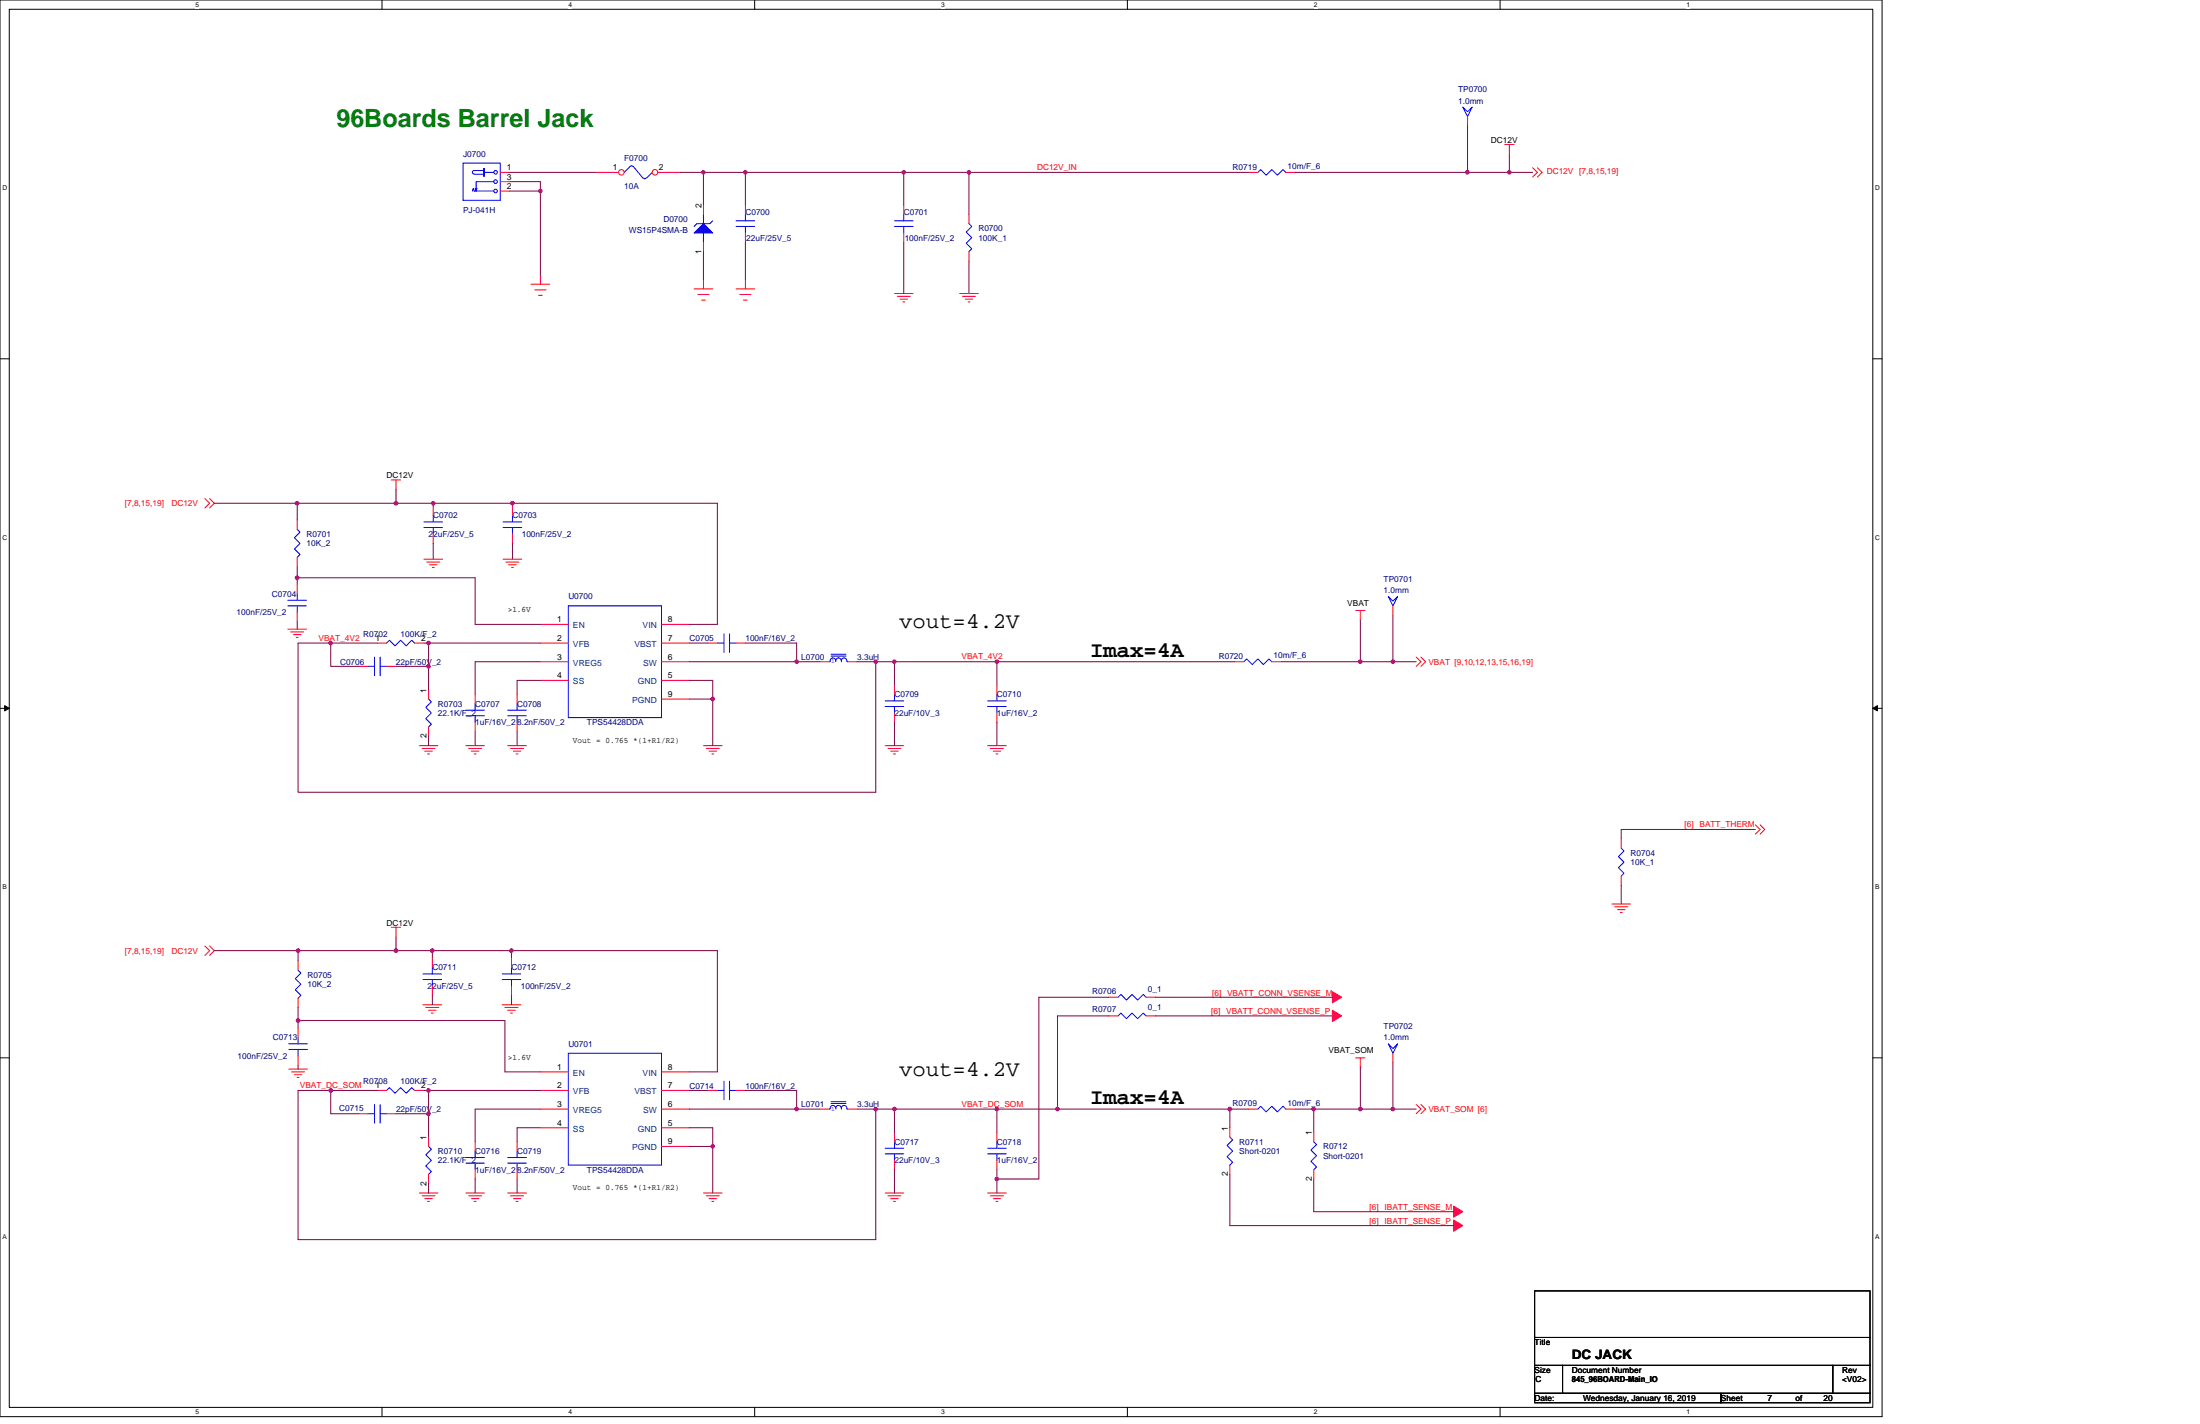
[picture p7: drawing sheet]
<svg xmlns="http://www.w3.org/2000/svg" width="432mm" height="279mm" viewBox="0 0 432 279" stroke-linecap="round" stroke-linejoin="round" font-family="sans-serif">
<path d="M0 0h369.4v278h-369.4zM1.8 1.8h365.8v274.3h-365.8z" fill="none" stroke="#000" stroke-width=".2"/>
<g fill="#fff">
<path d="M38.4 .2h.7v1.5h-.7z"/>
<path d="M38.4 276.3h.7v1.5h-.7z"/>
</g>
<path d="M75 0v1.8M75 276.1v1.9" fill="none" stroke="#000" stroke-width=".2"/>
<g fill="#fff">
<path d="M111.5 .2h.8v1.5h-.8z"/>
<path d="M111.5 276.3h.8v1.5h-.8z"/>
</g>
<path d="M148.1 0v1.8M148.1 276.1v1.9" fill="none" stroke="#000" stroke-width=".2"/>
<g fill="#fff">
<path d="M184.7 .2h.7v1.5h-.7z"/>
<path d="M184.7 276.3h.7v1.5h-.7z"/>
</g>
<path d="M221.3 0v1.8M221.3 276.1v1.9" fill="none" stroke="#000" stroke-width=".2"/>
<g fill="#fff">
<path d="M257.9 .2h.7v1.5h-.7z"/>
<path d="M257.9 276.3h.7v1.5h-.7z"/>
</g>
<path d="M294.4 0v1.8M294.4 276.1v1.9" fill="none" stroke="#000" stroke-width=".2"/>
<g fill="#fff">
<path d="M331 .2h.7v1.5h-.7z"/>
<path d="M331 276.3h.7v1.5h-.7z"/>
<path d="M.5 36.1h.9v1.5h-.9z"/>
<path d="M368 36.1h1v1.5h-1z"/>
<path d="M.5 104.7h.9v1.5h-.9z"/>
<path d="M368 104.7h1v1.5h-1z"/>
</g>
<path d="M0 70.4h1.8M367.6 70.4h1.8" fill="none" stroke="#000" stroke-width=".2"/>
<g fill="#fff">
<path d="M.5 173.3h.8v1.4h-.8z"/>
<path d="M368 173.3h.9v1.4h-.9z"/>
</g>
<path d="M0 139h1.8M367.6 139h1.8" fill="none" stroke="#000" stroke-width=".2"/>
<path d="M.9 138.5l.9 .5-.9 .5zM367.6 139l.9-.5v1z" fill="#000" stroke="#000" stroke-width=".2"/>
<g fill="#fff">
<path d="M.5 241.9h.8v1.4h-.8z"/>
<path d="M368 241.9h.9v1.4h-.9z"/>
</g>
<path d="M0 207.6h1.8M367.6 207.6h1.8M301.2 253.3h65.8v9.1h-65.8zM301.2 273.4h36.6v1.8h-36.6zM301.2 262.4h65.8v5.5h-65.8zM301.2 267.9h5.5v5.5h-5.5zM306.7 267.9h53v5.5h-53zM337.8 273.4h29.2v1.8h-29.2zM359.7 267.9h7.3v5.5h-7.3z" fill="none" stroke="#000" stroke-width=".2"/>
<g fill="none" stroke="#f00" stroke-width=".2">
<path d="M98.2 33.8h1.8M98.2 35.6h1.8M98.2 37.5h1.8M245 33.8h1.9M252.4 33.8h1.8M288 22.9v1.8M295.3 28.3h1.9M296.2 28.3v1.9M300.8 32.9l1 .9-1 .9M301.8 32.9l.9 .9-.9 .9M104.2 55.8h3.7M105 56.9h2.2"/>
<path d="M105.7 58h.7M106.1 53.9v1.9M136.2 56.7h3.7M137 57.8h2.2M137.7 58.9h.7M138.1 54.9v1.8M138.1 47.5v1.9M138.1 40.2v1.9M144.5 56.7h3.6M145.2 57.8h2.2M145.9 58.9h.8M146.3 54.9v1.8"/>
<path d="M146.3 40.2v1.9M146.3 45.7v1.8M175.6 57.6h3.6M176.1 58.1h2.6M176.7 58.7h1.4M177.2 59.2h.4M177.4 40.2v1.9M177.4 45.7v1.8M188.4 57.6h3.6M188.9 58.1h2.6M189.5 58.7h1.4M190 59.2h.4"/>
<path d="M190.2 42.1v1.8M190.2 49.4v1.8M40.2 97.8l.9 .9-.9 1M41.1 97.8l1 .9-1 1M76.8 94.2h1.8M77.7 94.2v1.8M85 99.3v1.8M100.6 99.3v1.8M58.3 114.7v1.8M58.3 102v1.9M58.3 109.3v1.9M83.2 109.7h3.7"/>
<path d="M83.8 110.3h2.5M84.3 110.8h1.5M84.9 111.4h.3M85 104.8v1.8M98.7 109.7h3.7M99.3 110.3h2.6M99.8 110.8h1.5M100.4 111.4h.4M100.6 104.8v1.8M266.1 119.8h1.8M267 119.8v1.8M273.4 118.9v1.8"/>
<path d="M56.5 123.4h3.7M57 124h2.6M57.6 124.5h1.5M58.1 125.1h.4M58.3 120.1v1.9M70.4 130.7h1.8M74.1 126.2h1.8M75.9 130.7h1.8M81.4 126.2h1.8M84.1 135.3v1.9M93.3 136.2v1.9M101.5 136.2v1.9"/>
<path d="M106.1 122.5h5.4M106.1 126.2h5.4M106.1 129.8h5.4M106.1 133.5h5.4M129.8 133.5h5.5M129.8 129.8h5.5M129.8 126.2h5.5M129.8 122.5h5.5M129.8 137.2h5.5M139 126.2h1.8M144.5 126.2h1.8M160.9 129.8h1.9"/>
<path d="M166.4 129.8h1.8M175.6 139.9v1.8M175.6 134.4v1.8M195.7 134.4v1.8M195.7 139.9v1.8M242.3 129.8h1.8M249.6 129.8h1.9M278 128.9l.9 .9-.9 .9M278.9 128.9l.9 .9-.9 .9M82.3 146.3h3.6M82.8 146.9h2.6M83.4 147.4h1.5"/>
<path d="M83.9 147.9h.4M84.1 142.6v1.9M91.4 146.3h3.7M92 146.9h2.5M92.5 147.4h1.5M93.1 147.9h.4M93.3 141.7v1.9M99.7 146.3h3.6M100.2 146.9h2.6M100.8 147.4h1.4M101.3 147.9h.4M101.5 141.7v1.9"/>
<path d="M138.1 146.3h3.6M138.6 146.9h2.6M139.2 147.4h1.4M139.7 147.9h.4M173.7 146.3h3.7M174.3 146.9h2.5M174.8 147.4h1.5M175.4 147.9h.3M193.8 146.3h3.7M194.4 146.9h2.6M194.9 147.4h1.5M195.5 147.9h.4"/>
<path d="M316.4 177.4h3.6M316.9 177.9h2.6M317.5 178.5h1.4M318 179h.4M318.2 164.6v1.8M318.2 171.9v1.8M344.5 161.8l1 1-1 .9M345.5 161.8l.9 1-.9 .9M40.2 185.6l.9 .9-.9 1M41.1 185.6l1 .9-1 1M58.5 188.5v1.9M58.5 195.9v1.8"/>
<path d="M76.8 181.9h1.8M77.7 181.9v1.9M83 197.1h3.7M83.6 197.7h2.5M84.1 198.2h1.5M84.7 198.8h.3M84.9 193.5v1.8M84.9 188v1.8M98.6 197.1h3.6M99.1 197.7h2.6M99.7 198.2h1.4M100.2 198.8h.4"/>
<path d="M217.6 195.7h1.9M217.6 199.3h1.9M224.9 195.7h1.9M224.9 199.3h1.9M56.7 209.8h3.6M57.2 210.3h2.6M57.8 210.9h1.4M58.3 211.4h.4M58.5 201.7v1.8M58.5 207.2v1.8M70.4 218.5h1.8M74.1 214h1.8"/>
<path d="M75.9 218.5h1.8M81.4 214h1.8M106.1 210.3h5.4M106.1 214h5.4M106.1 217.6h5.4M129.8 217.6h5.5M129.8 214h5.5M129.8 210.3h5.5M160.9 217.6h1.9M166.4 217.6h1.8M245 217.6h1.9M252.4 217.6h1.8"/>
<path d="M266.1 207.6h1.8M267 207.6v1.8M273.4 206.7v1.8M278 216.7l.9 .9-.9 .9M278.9 216.7l.9 .9-.9 .9M82.3 234.1h3.6M82.8 234.6h2.6M83.4 235.2h1.5M83.9 235.7h.4M84.1 223.1v1.8M84.1 230.4v1.8M91.4 234.1h3.7"/>
<path d="M92 234.6h2.5M92.5 235.2h1.5M93.1 235.7h.4M93.3 224v1.8M93.3 229.5v1.8M99.7 234.1h3.6M100.2 234.6h2.6M100.8 235.2h1.4M101.3 235.7h.4M101.5 224v1.8M101.5 229.5v1.8M106.1 221.3h5.4"/>
<path d="M129.8 221.3h5.5M129.8 224.9h5.5M138.1 234.1h3.6M138.6 234.6h2.6M139.2 235.2h1.4M139.7 235.7h.4M173.7 234.1h3.7M174.3 234.6h2.5M174.8 235.2h1.5M175.4 235.7h.3M175.6 227.7v1.8M175.6 222.2v1.8"/>
<path d="M193.8 234.1h3.7M194.4 234.6h2.6M194.9 235.2h1.5M195.5 235.7h.4M195.7 222.2v1.8M195.7 227.7v1.8M241.4 221.3v1.8M241.4 228.6v1.8M257.9 222.2v1.8M257.9 229.5v1.8"/>
</g>
<g fill="#f00" stroke="#f00" stroke-width=".2">
<path d="M261.5 194.6l1.8 1.1-1.8 1.1z" fill-rule="evenodd"/>
<path d="M261.5 198.2l1.8 1.1-1.8 1.1z" fill-rule="evenodd"/>
<path d="M285.3 236.6l1.8 1.1-1.8 1.1z" fill-rule="evenodd"/>
<path d="M285.3 239.4l1.8 1.1-1.8 1.1z" fill-rule="evenodd"/>
</g>
<g fill="none" stroke="#00f" stroke-width=".2">
<path d="M90.9 32h7.3v7.3h-7.3zM91.4 39.1h.1M93 33.5a.35 .35 0 0 0-.3 .3 .35 .35 0 0 0 .3 .4M93.1 34.2h1.8M93.1 33.5h1.8M94.9 33.1h.2v1.5h-.2zM95.1 33.8h1.8M96.9 37.5h-3.8l-.2-.6-.2 .6M96.9 35.6h-3.4v1.3M123.6 32.7l-1.1 1.1M124.3 32.7a.54 .54 0 0 0-.7 0M124.4 32.7l1.8 2.2"/>
<path d="M126.2 34.9l.3 .2 .4-.2M128 33.8l-1.1 1.1M246.9 33.8l.5-.5 1.1 1.1 1.1-1.1 1.1 1.1 1.1-1.1 .6 .5M287.1 21l.9 .9 .9-.9-.9 1.9zM138.1 45.7v1.8M138.1 42.1v1.8M139.9 43.3l-.6 .6h-2.5l-.6 .5M144.5 43.3h3.6M144.5 44.4h3.6M146.3 42.1v1.2M146.3 44.4v1.3M175.6 43.3h3.6"/>
<path d="M175.6 44.4h3.6M177.4 42.1v1.2M177.4 44.4v1.3M190.2 43.9l.5 .5-1.1 1.1 1.1 1.1-1.1 1.1 1.1 1.1-.5 .6M56.5 117.8h3.7M56.5 118.9h3.7M58.3 116.5v1.3M58.3 118.9v1.2M58.3 103.9l.6 .5-1.1 1.1 1.1 1.1-1.1 1.1 1.1 1.1-.6 .5M83.2 103.5h3.7M83.2 102.4h3.7M85 103.5v1.3"/>
<path d="M85 101.1v1.3M98.7 102.4h3.7M98.7 103.5h3.7M100.6 101.1v1.3M100.6 103.5v1.3M111.5 118.9h18.3v21.9h-18.3zM272.5 117l.9 .9 .9-.9-.9 1.9zM72.2 130.7h1.3M73.5 128.9v3.7M74.6 128.9v3.7M74.6 130.7h1.3M75.9 126.2l.5-.6 1.1 1.1 1.1-1.1 1.1 1.1 1.1-1.1 .6 .6"/>
<path d="M84.1 137.2l.6 .5-1.1 1.1 1.1 1.1-1.1 1.1 1.1 1.1-.6 .5M91.4 139.3h3.7M93.3 138.1v1.2M99.7 139.3h3.6M101.5 138.1v1.2M140.8 126.2h1.3M142.1 124.4v3.6M143.2 124.4v3.6M143.2 126.2h1.3M163.1 128.7h3M163.1 128.4h3M164 129.6a.56 .56 0 0 0-.6-.5 .56 .56 0 0 0-.5 .7h-.1"/>
<path d="M164 129.6v.2M164 129.6a.54 .54 0 0 1 .6-.5 .54 .54 0 0 1 .5 .5M166.2 129.6a.55 .55 0 0 0-.7-.5 .55 .55 0 0 0-.4 .7M166.2 129.6v.2h.2M173.7 138.6h3.7M173.7 137.5h3.7M175.6 138.6v1.3M175.6 136.2v1.3M193.8 137.5h3.7M193.8 138.6h3.7M195.7 136.2v1.3M195.7 138.6v1.3"/>
<path d="M244.1 129.8l.6-.5 1.1 1.1 1.1-1.1 1.1 1.1 1.1-1.1 .5 .5M91.4 140.4h3.7M93.3 140.4v1.3M99.7 140.4h3.6M101.5 140.4v1.3M318.2 166.4l.5 .6-1.1 1.1 1.1 1.1-1.1 1 1.1 1.1-.5 .6M58.5 190.4l.6 .5-1.1 1.1 1.1 1.1-1.1 1.1 1.1 1.1-.6 .6M83 192.2h3.7M83 191.1h3.7M84.9 192.2v1.3M84.9 189.8v1.3M219.5 195.7l.5-.6 1.1 1.1 1.1-1.1 1.1 1.1 1.1-1.1 .5 .6"/>
<path d="M219.5 199.3l.5-.5 1.1 1.1 1.1-1.1 1.1 1.1 1.1-1.1 .5 .5M56.7 204.8h3.6M56.7 205.9h3.6M58.5 203.5v1.3M58.5 205.9v1.3M72.2 218.5h1.3M73.5 216.7v3.7M74.6 216.7v3.7M74.6 218.5h1.3M75.9 214l.5-.6 1.1 1.1 1.1-1.1 1.1 1.1 1.1-1.1 .6 .6M111.5 206.7h18.3v21.9h-18.3zM163.1 216.5h3"/>
<path d="M163.1 216.2h3M164 217.4a.55 .55 0 0 0-.6-.5 .55 .55 0 0 0-.5 .7h-.1M164 217.4v.2M164 217.4a.54 .54 0 0 1 .6-.5 .54 .54 0 0 1 .5 .5M166.2 217.4a.54 .54 0 0 0-.6-.5 .54 .54 0 0 0-.5 .7M166.2 217.4v.2h.2M246.9 217.6l.5-.5 1.1 1.1 1.1-1.1 1.1 1.1 1.1-1.1 .6 .5M272.5 204.8l.9 .9 .9-.9-.9 1.9zM84.1 224.9l.6 .6-1.1 1.1 1.1 1.1-1.1 1.1 1.1 1.1-.6 .5M91.4 227.1h3.7M91.4 228.2h3.7M93.3 225.8v1.3"/>
<path d="M93.3 228.2v1.3M99.7 227.1h3.6M99.7 228.2h3.6M101.5 225.8v1.3M101.5 228.2v1.3M173.7 226.4h3.7M173.7 225.3h3.7M175.6 226.4v1.3M175.6 224v1.3M193.8 225.3h3.7M193.8 226.4h3.7M195.7 224v1.3"/>
<path d="M195.7 226.4v1.3M241.4 223.1l.5 .5-1.1 1.1 1.1 1.1-1.1 1.1 1.1 1.1-.5 .6M257.9 224l.5 .6-1.1 1.1 1.1 1.1-1.1 1.1 1.1 1.1-.5 .5"/>
<circle cx="97.3" cy="35.6" r=".36"/>
<circle cx="97.3" cy="37.5" r=".35"/>
<circle cx="97.3" cy="33.8" r=".35"/>
</g>
<g fill="#00f" stroke="#00f" stroke-width=".2">
<path d="M93.3 36.9h.3l-.1 .6z" fill-rule="evenodd"/>
<path d="M136.2 45.7l1.9-1.8 1.8 1.8z" fill-rule="evenodd"/>
</g>
<circle cx="121.9" cy="33.8" r=".54" fill="#fff" stroke="#f00" stroke-width=".2"/>
<path d="M117 33.8h4.4" fill="none" stroke="#f00" stroke-width=".2"/>
<circle cx="128.6" cy="33.8" r=".54" fill="#fff" stroke="#f00" stroke-width=".2"/>
<path d="M129.1 33.8h4.4M100.4 188v1.8M100.4 193.5v1.8M139 214h1.8M144.5 214h1.8" fill="none" stroke="#f00" stroke-width=".2"/>
<path d="M98.6 191.1h3.6M98.6 192.2h3.6M100.4 189.8v1.3M100.4 192.2v1.3M140.8 214h1.3M142.1 212.1v3.7M143.2 212.1v3.7M143.2 214h1.3" fill="none" stroke="#00f" stroke-width=".2"/>
<g fill="none" stroke="#800040" stroke-width=".2">
<path d="M100 33.8h17M100 35.6h6.1v1.9M100 37.5h6.1M106.1 37.5v16.4M133.5 33.8h4.6M138.1 33.8v6.4M138.1 33.8h8.2M146.3 33.8v6.4M146.3 33.8h31.1M177.4 33.8h12.8M177.4 33.8v6.4M190.2 33.8h54.8"/>
<path d="M190.2 33.8v8.3M254.2 33.8h33.8M288 24.7v9.1M288 33.8h8.2M296.2 33.8h4.6M296.2 30.2v3.6M138.1 49.4v5.5M146.3 47.5v7.4M177.4 47.5v10.1M190.2 51.2v6.4M42.1 98.7h16.2M58.3 98.7v3.3"/>
<path d="M58.3 98.7h19.4M77.7 98.7h7.3M77.7 96v2.7M85 98.7h15.6M85 98.7v.6M100.6 98.7h40.2v23.8h-5.5M100.6 98.7v.6M58.3 111.2v2.2M58.3 113.4h35v9.1h12.8M58.3 113.4v1.3M85 106.6v3.1M100.6 106.6v3.1"/>
<path d="M58.3 122v1.4M64.9 126.2h-6.4v29.2h113.4v-25.6M64.9 126.2v4.5h5.5M64.9 126.2h9.2M77.7 130.7h6.4M83.2 126.2h.9M84.1 126.2h22M84.1 126.2v4.5M84.1 130.7v4.6M106.1 129.8h-12.8v6.4M106.1 133.5h-4.6v2.7M135.3 126.2h3.7"/>
<path d="M135.3 129.8h21.1M135.3 133.5h4.6v3.7M135.3 137.2h4.6M139.9 137.2v9.1M146.3 126.2h10.1v3.6M156.4 129.8h4.5M168.2 129.8h3.7M171.9 129.8h3.7M175.6 129.8v4.6M175.6 129.8h20.1M195.7 129.8h46.6M195.7 129.8v4.6"/>
<path d="M251.5 129.8h15.5M267 121.6v8.2h6.4M273.4 120.7v9.1M273.4 129.8h4.6M84.1 144.5v1.8M93.3 143.6v2.7M101.5 143.6v2.7M175.6 141.7v4.6M195.7 141.7v4.6M318.2 173.7v3.7M344.5 162.8h-26.3v1.8M42.1 186.5h16.4"/>
<path d="M58.5 197.7v2.5M58.5 186.5h19.2M58.5 186.5v2M77.7 186.5h7.2M77.7 183.8v2.7M84.9 195.3v1.8M84.9 186.5h15.5M84.9 186.5v1.5M100.4 186.5v1.5M100.4 195.3v1.8M100.4 186.5h40.4v23.8h-5.5M217.6 195.7h-13.7v35.6h-8.2"/>
<path d="M217.6 199.3h-10v18.3M226.8 195.7h34.7M226.8 199.3h34.7M58.5 209v.8M58.5 200.2v1.5M58.5 200.2h40.6v10.1h7M64.9 214h-6.4v29.2h113.4v-25.6M64.9 214h9.2M64.9 214v4.5h5.5M77.7 218.5h6.4M83.2 214h.9M84.1 214h22"/>
<path d="M84.1 214v4.5M84.1 218.5v4.6M106.1 217.6h-12.8v6.4M135.3 217.6h21.1M135.3 214h3.7M146.3 214h10.1v3.6M156.4 217.6h4.5M168.2 217.6h3.7M171.9 217.6h3.7M175.6 217.6h20.1M175.6 217.6v4.6M195.7 217.6h11.9"/>
<path d="M195.7 217.6v4.6M207.6 217.6h33.8M241.4 217.6h3.6M241.4 217.6v3.7M254.2 217.6h3.7M257.9 217.6h9.1M257.9 217.6v4.6M267 217.6h6.4M267 209.4v8.2M273.4 217.6h4.6M273.4 208.5v9.1M84.1 232.2v1.9"/>
<path d="M93.3 231.3v2.8M101.5 231.3v2.8M106.1 221.3h-4.6v2.7M135.3 221.3h4.6v3.6M135.3 224.9h4.6M139.9 224.9v9.2M175.6 229.5v4.6M195.7 229.5v1.8M195.7 231.3v2.8M241.4 230.4v10.1h43.9M257.9 231.3v6.4h27.4"/>
</g>
<g fill="#f0f" stroke="#f0f" stroke-width=".2">
<circle cx="146.3" cy="33.8" r=".36"/>
<circle cx="138.1" cy="33.8" r=".35"/>
<circle cx="190.2" cy="33.8" r=".35"/>
<circle cx="177.4" cy="33.8" r=".36"/>
<circle cx="106.1" cy="37.5" r=".35"/>
<circle cx="296.3" cy="33.8" r=".36"/>
<circle cx="273.4" cy="129.8" r=".36"/>
<circle cx="175.5" cy="129.8" r=".35"/>
<circle cx="195.7" cy="129.8" r=".36"/>
<circle cx="85" cy="98.7" r=".35"/>
<circle cx="100.6" cy="98.7" r=".36"/>
<circle cx="58.3" cy="113.4" r=".36"/>
<circle cx="139.9" cy="137.1" r=".36"/>
<circle cx="84.1" cy="126.2" r=".35"/>
<circle cx="156.3" cy="129.8" r=".35"/>
<circle cx="58.3" cy="98.7" r=".36"/>
<circle cx="64.9" cy="126.2" r=".35"/>
<circle cx="84.1" cy="130.7" r=".35"/>
<circle cx="77.7" cy="98.7" r=".36"/>
<circle cx="58.5" cy="186.5" r=".36"/>
<circle cx="77.7" cy="186.5" r=".36"/>
<circle cx="84.8" cy="186.5" r=".36"/>
<circle cx="100.4" cy="186.5" r=".36"/>
<circle cx="207.5" cy="217.6" r=".35"/>
<circle cx="267" cy="217.6" r=".35"/>
<circle cx="273.4" cy="217.6" r=".36"/>
<circle cx="58.5" cy="200.2" r=".36"/>
<circle cx="64.9" cy="214" r=".36"/>
<circle cx="84.1" cy="214" r=".36"/>
<circle cx="84.1" cy="218.5" r=".36"/>
<circle cx="156.3" cy="217.6" r=".35"/>
<circle cx="175.5" cy="217.6" r=".35"/>
<circle cx="195.7" cy="217.6" r=".36"/>
<circle cx="241.4" cy="217.6" r=".36"/>
<circle cx="257.8" cy="217.6" r=".35"/>
<circle cx="139.9" cy="224.9" r=".35"/>
<circle cx="195.7" cy="231.3" r=".36"/>
<circle cx="171.9" cy="129.8" r=".35"/>
<circle cx="171.9" cy="217.6" r=".35"/>
<circle cx="288" cy="33.8" r=".36"/>
<circle cx="267" cy="129.8" r=".35"/>
</g>
<text font-size="4.9" fill="#008000" x="66" y="24.9">96Boards Barrel Jack</text>
<g font-size="4.4">
<text x="176.5" y="123.3">vout=4.2V</text>
<text x="214" y="128.9">Imax=4A</text>
<text x="176.5" y="211.1">vout=4.2V</text>
<text x="214" y="216.7">Imax=4A</text>
</g>
<text font-size="2.5" x="308.5" y="266.6">DC JACK</text>
<g font-size="1.7">
<text x="99.5" y="33.4">1</text>
<text x="99.5" y="35.3">3</text>
<text x="120.3" y="33.4">1</text>
<text x="129.3" y="33.4">2</text>
<text x="99.5" y="37.1">2</text>
<text x="137.7" y="40.8" transform="rotate(-90 137.7 40.8)">2</text>
<text x="137.7" y="49.7" transform="rotate(-90 137.7 49.7)">1</text>
<text x="73.7" y="125.8">1</text>
<text x="82.6" y="125.8">2</text>
<text x="109.3" y="122.1">1</text>
<text x="109.3" y="125.8">2</text>
<text x="131.1" y="122.1">8</text>
<text x="131.1" y="125.8">7</text>
<text x="109.3" y="129.5">3</text>
<text x="131.1" y="129.5">6</text>
<text x="83.7" y="135.9" transform="rotate(-90 83.7 135.9)">1</text>
<text x="109.3" y="133.1">4</text>
<text x="131.1" y="136.8">9</text>
<text x="131.1" y="133.1">5</text>
<text x="83.7" y="144.8" transform="rotate(-90 83.7 144.8)">2</text>
<text x="109.3" y="209.9">1</text>
<text x="131.1" y="209.9">8</text>
<text x="73.7" y="213.6">1</text>
<text x="82.6" y="213.6">2</text>
<text x="109.3" y="213.6">2</text>
<text x="131.1" y="213.6">7</text>
<text x="109.3" y="217.2">3</text>
<text x="109.3" y="220.9">4</text>
<text x="131.1" y="217.2">6</text>
<text x="131.1" y="220.9">5</text>
<text x="241" y="221.8" transform="rotate(-90 241 221.8)">1</text>
<text x="83.7" y="223.7" transform="rotate(-90 83.7 223.7)">1</text>
<text x="131.1" y="224.6">9</text>
<text x="257.5" y="222.8" transform="rotate(-90 257.5 222.8)">1</text>
<text x="83.7" y="232.6" transform="rotate(-90 83.7 232.6)">2</text>
<text x="241" y="230.8" transform="rotate(-90 241 230.8)">2</text>
<text x="257.5" y="231.7" transform="rotate(-90 257.5 231.7)">2</text>
</g>
<g font-size="1.7" fill="#004080">
<text x="112.5" y="123.3">EN</text>
<text x="126.1" y="123.3">VIN</text>
<text x="112.5" y="126.9">VFB</text>
<text x="112.5" y="130.6">VREG5</text>
<text x="124.5" y="126.9">VBST</text>
<text x="126.2" y="130.6">SW</text>
<text x="112.5" y="134.2">SS</text>
<text x="124.1" y="137.9">PGND</text>
<text x="125.2" y="134.2">GND</text>
<text x="112.5" y="211.1">EN</text>
<text x="112.5" y="214.7">VFB</text>
<text x="124.5" y="214.7">VBST</text>
<text x="126.1" y="211.1">VIN</text>
<text x="112.5" y="218.4">VREG5</text>
<text x="126.2" y="218.4">SW</text>
<text x="112.5" y="222">SS</text>
<text x="124.1" y="225.7">PGND</text>
<text x="125.2" y="222">GND</text>
</g>
<g font-size="1.6" fill="#000080">
<text x="286.2" y="18.1">TP0700</text>
<text x="286.2" y="20.3">1.0mm</text>
<text x="90.9" y="30.7">J0700</text>
<text x="122.5" y="31.6">F0700</text>
<text x="241.9" y="33.3">R0719</text>
<text x="252.7" y="33.1">10m/F_6</text>
<text x="90.9" y="41.9">PJ-041H</text>
<text x="122.5" y="37.1">10A</text>
<text x="123.4" y="45.7">WS15P4SMA-B</text>
<text x="130.2" y="43.5">D0700</text>
<text x="146.3" y="42.2">C0700</text>
<text x="146.5" y="47.4">22uF/25V_5</text>
<text x="177.4" y="42.2">C0701</text>
<text x="177.6" y="47.4">100nF/25V_2</text>
<text x="192" y="45.4">R0700</text>
<text x="192" y="47.2">100K_1</text>
<text x="85" y="101.7">C0702</text>
<text x="100.6" y="101.7">C0703</text>
<text x="60.2" y="105.3">R0701</text>
<text x="60.2" y="107.2">10K_2</text>
<text x="84.1" y="105.3">22uF/25V_5</text>
<text x="102.4" y="105.3">100nF/25V_2</text>
<text x="53.4" y="117.1">C0704</text>
<text x="111.5" y="117.6">U0700</text>
<text x="271.6" y="114.1">TP0701</text>
<text x="271.6" y="116.3">1.0mm</text>
<text x="46.4" y="120.7">100nF/25V_2</text>
<text x="71.3" y="124.9">R0702</text>
<text x="78.6" y="124.9">100K/F_2</text>
<text x="135.3" y="125.8">C0705</text>
<text x="146.3" y="125.8">100nF/16V_2</text>
<text x="66.7" y="130.4">C0706</text>
<text x="77.7" y="130.4">22pF/50V_2</text>
<text x="157.3" y="129.5">L0700</text>
<text x="168.2" y="129.5">3.3uH</text>
<text x="239.2" y="129.3">R0720</text>
<text x="250" y="129.1">10m/F_6</text>
<text x="175.6" y="136.8">C0709</text>
<text x="195.7" y="136.8">C0710</text>
<text x="85.9" y="138.6">R0703</text>
<text x="85.9" y="140.5">22.1K/F_2</text>
<text x="93.3" y="138.6">C0707</text>
<text x="93.3" y="142.3">1uF/16V_28.2nF/50V_2</text>
<text x="101.5" y="138.6">C0708</text>
<text x="115.2" y="142.3">TPS54428DDA</text>
<text x="175.6" y="140.5">22uF/10V_3</text>
<text x="195.7" y="140.5">1uF/16V_2</text>
<text x="320" y="167.9">R0704</text>
<text x="320" y="169.7">10K_1</text>
<text x="60.3" y="191.9">R0705</text>
<text x="84.9" y="190.4">C0711</text>
<text x="100.4" y="190.4">C0712</text>
<text x="60.3" y="193.7">10K_2</text>
<text x="83.9" y="194.1">22uF/25V_5</text>
<text x="102.2" y="194.1">100nF/25V_2</text>
<text x="214.3" y="195">R0706</text>
<text x="225.3" y="194.6">0_1</text>
<text x="214.3" y="198.6">R0707</text>
<text x="225.3" y="198.2">0_1</text>
<text x="271.6" y="201.9">TP0702</text>
<text x="46.6" y="207.8">100nF/25V_2</text>
<text x="53.6" y="204.1">C0713</text>
<text x="111.5" y="205.4">U0701</text>
<text x="271.6" y="204.1">1.0mm</text>
<text x="71.3" y="212.7">R0708</text>
<text x="78.6" y="212.7">100K/F_2</text>
<text x="135.3" y="213.6">C0714</text>
<text x="146.3" y="213.6">100nF/16V_2</text>
<text x="66.6" y="218">C0715</text>
<text x="77.7" y="218.2">22pF/50V_2</text>
<text x="157.3" y="217.3">L0701</text>
<text x="168.2" y="217.3">3.3uH</text>
<text x="241.9" y="217.1">R0709</text>
<text x="252.7" y="216.9">10m/F_6</text>
<text x="85.9" y="226.4">R0710</text>
<text x="93.3" y="226.4">C0716</text>
<text x="101.5" y="226.4">C0719</text>
<text x="175.6" y="224.6">C0717</text>
<text x="195.7" y="224.6">C0718</text>
<text x="243.2" y="224.6">R0711</text>
<text x="243.2" y="226.4">Short-0201</text>
<text x="259.7" y="225.5">R0712</text>
<text x="259.7" y="227.3">Short-0201</text>
<text x="85.9" y="228.2">22.1K/F_2</text>
<text x="93.3" y="230.1">1uF/16V_28.2nF/50V_2</text>
<text x="115.2" y="230.1">TPS54428DDA</text>
<text x="175.6" y="228.2">22uF/10V_3</text>
<text x="195.7" y="228.2">1uF/16V_2</text>
</g>
<g font-size="1.6">
<text x="292.6" y="28">DC12V</text>
<text x="75.9" y="93.8">DC12V</text>
<text x="264.4" y="118.9">VBAT</text>
<text x="99.7" y="120.1">&gt;1.6V</text>
<text x="112.5" y="145.7">Vout = 0.765 *(1+R1/R2)</text>
<text x="75.9" y="181.6">DC12V</text>
<text x="99.7" y="207.9">&gt;1.6V</text>
<text x="260.8" y="206.7">VBAT_SOM</text>
<text x="112.5" y="233.5">Vout = 0.765 *(1+R1/R2)</text>
<text x="301.2" y="263.9">Title</text>
<text x="301.2" y="269.4">Size</text>
<text x="308.5" y="269.4">Document Number</text>
<text x="361.5" y="269.4">Rev</text>
<text x="301.2" y="274.9">Date:</text>
<text x="301.4" y="271.2">C</text>
<text x="308.5" y="271.3">845_96BOARD-Main_IO</text>
<text x="310.7" y="274.9">Wednesday, January 16, 2019</text>
<text x="337.8" y="274.9">Sheet</text>
<text x="346.9" y="274.9">7</text>
<text x="352.4" y="274.9">of</text>
<text x="357.9" y="274.9">20</text>
<text x="361.5" y="271.2">&lt;V02&gt;</text>
</g>
<g font-size="1.6" fill="#f00">
<text x="203.5" y="33.4">DC12V_IN</text>
<text x="303.6" y="34.2">DC12V [7,8,15,19]</text>
<text x="24.5" y="99.3">[7,8,15,19]</text>
<text x="33.6" y="99.3">DC12V</text>
<text x="62.5" y="125.7">VBAT_4V2</text>
<text x="188.7" y="129.4">VBAT_4V2</text>
<text x="280.4" y="130.4">VBAT [9,10,12,13,15,16,19]</text>
<text x="330.6" y="162.2">[6] BATT_THERM</text>
<text x="24.5" y="187.1">[7,8,15,19]</text>
<text x="33.6" y="187.1">DC12V</text>
<text x="237.9" y="195.3">[6] VBATT_CONN_VSENSE_M</text>
<text x="237.7" y="199">[6] VBATT_CONN_VSENSE_P</text>
<text x="58.9" y="213.5">VBAT_DC_SOM</text>
<text x="188.7" y="217.1">VBAT_DC_SOM</text>
<text x="280.4" y="218.2">VBAT_SOM [6]</text>
<text x="268.8" y="237.4">[6] IBATT_SENSE_M</text>
<text x="268.8" y="240.1">[6] IBATT_SENSE_P</text>
</g>
<g font-size="1.3">
<text x="38.4" y="1.4">5</text>
<text x="111.5" y="1.4">4</text>
<text x="184.7" y="1.4">3</text>
<text x="257.9" y="1.4">2</text>
<text x="331" y="1.4">1</text>
<text x=".5" y="37.3">D</text>
<text x="368" y="37.3">D</text>
<text x=".5" y="105.9">C</text>
<text x="368" y="105.9">C</text>
<text x=".5" y="174.5">B</text>
<text x="368" y="174.5">B</text>
<text x=".5" y="243">A</text>
<text x="368" y="243">A</text>
<text x="38.4" y="277.5">5</text>
<text x="111.5" y="277.5">4</text>
<text x="184.7" y="277.5">3</text>
<text x="257.9" y="277.5">2</text>
<text x="331" y="277.5">1</text>
</g>
<g font-size="1.3" fill="#00f">
<text x="163.1" y="130.1">1</text>
<text x="163.1" y="217.9">1</text>
</g>
</svg>
